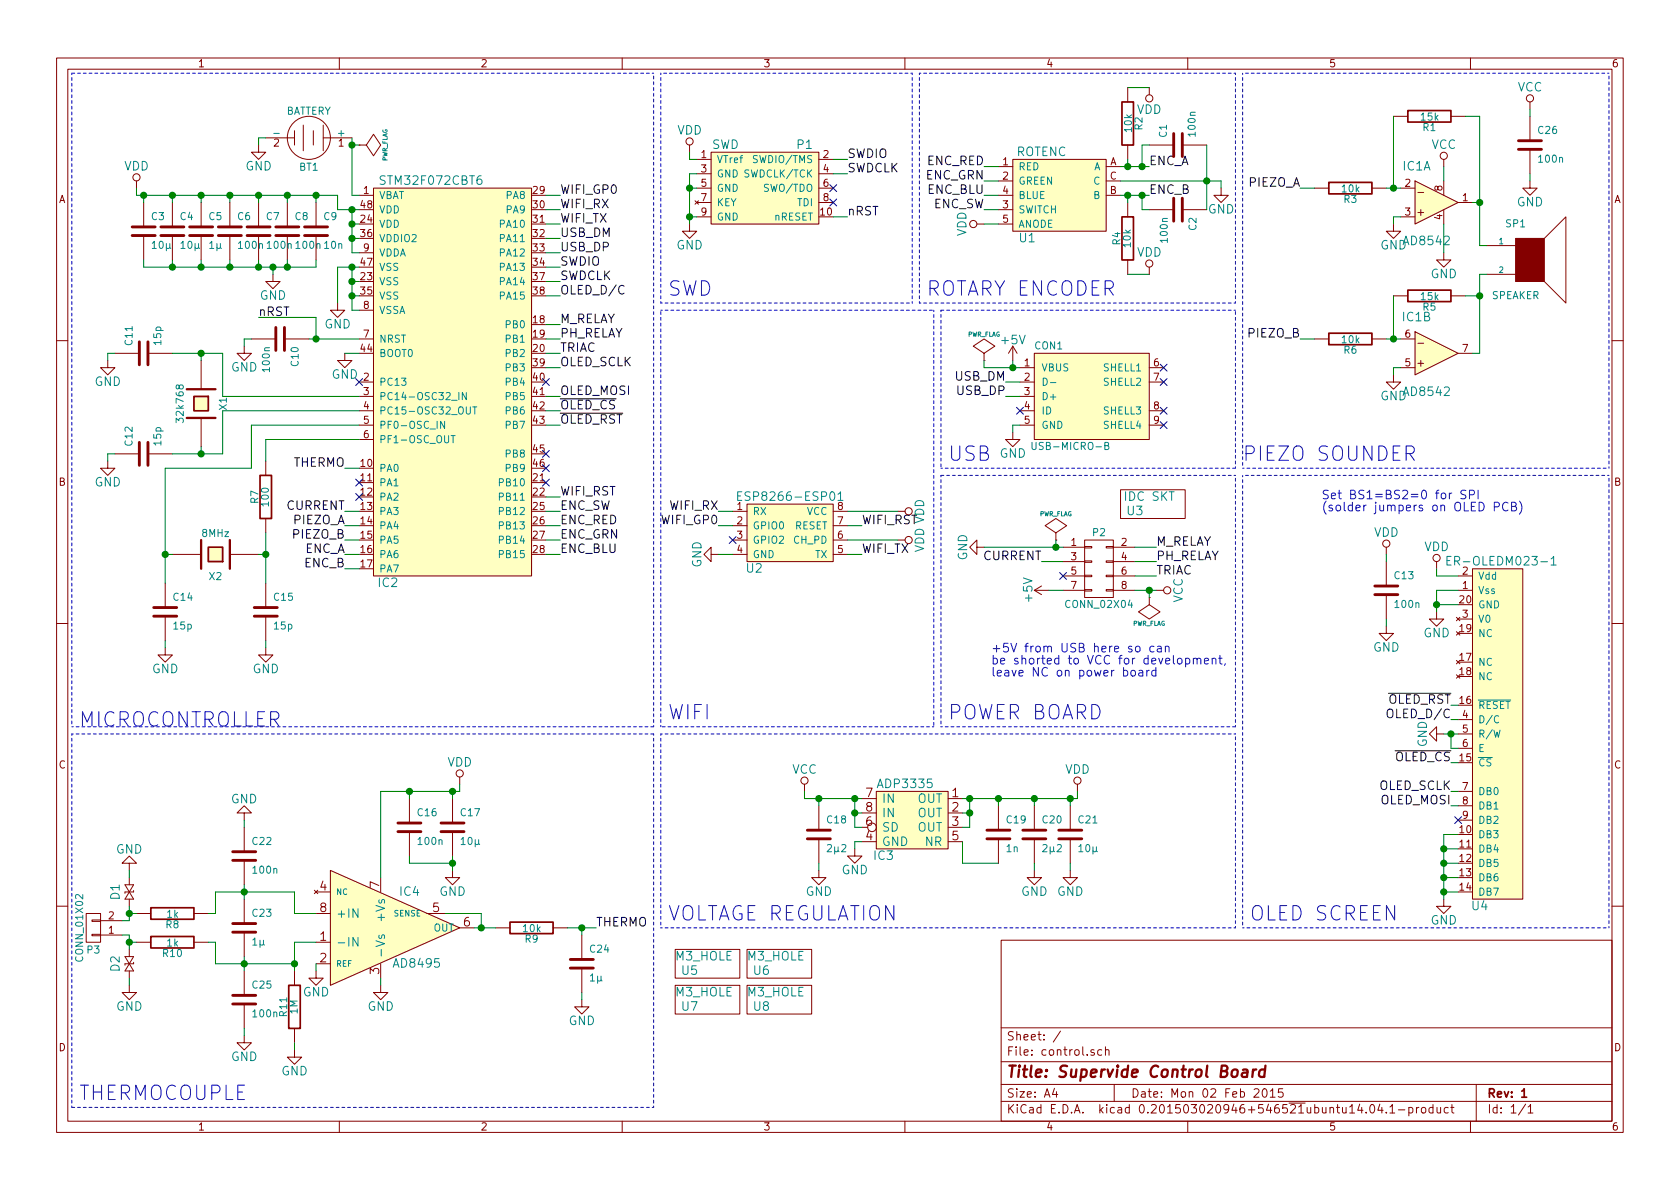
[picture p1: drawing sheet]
<svg xmlns="http://www.w3.org/2000/svg" width="297mm" height="210mm" viewBox="0 0 297 210" stroke-linecap="round" stroke-linejoin="round" font-family="sans-serif">
<g fill="none" stroke="#840000" stroke-width=".18">
<path d="M10 10.3h277v189.9h-277zM12 12.2h273v186.1h-273zM60 10.3v1.9M110 10.3v1.9M160 10.3v1.9M199.4 15.5v2.5M203.2 15.5v1.3M210 10.3v1.9M260 10.3v1.9M270.5 18v1.3M24.1 32v1.3M25.4 35.8v4.3"/>
<path d="M30.5 35.8v4.3M35.6 35.8v4.3M40.6 35.8v4.3M45.7 25.6v1.3h1.3l-1.3 1.3-1.3-1.3h1.3M45.7 35.8v4.3M47 24.4h5.1M50.8 35.8v4.3M52.1 23.1v2.5M53.6 22.1v4.6M55.4 23.1v2.5M55.9 35.8v4.3M57.1 24.4h5.1"/>
<path d="M57.1 22.1v4.6M63.5 25.6h.1M63.5 25.6h1.3l1.2-1.9 1.3 1.9-1.3 2-1.2-2M63.5 34.5h2.5M66 33.3h28v68.5h-28zM121.9 39.6v1.3h1.3l-1.3 1.3-1.3-1.3h1.3M121.9 25.6v1.3M122.9 35.5l.6 .6M123.2 28.2h2.5M123.2 30.7h2.5M123.2 33.3h2.5M123.2 35.8h2.5"/>
<path d="M123.2 38.3h2.5M123.5 35.5l-.6 .6M125.7 26.9h19.1v12.7h-19.1zM144.8 28.2h2.5M144.8 30.7h2.5M144.8 33.3h2.5M144.8 35.8h2.5M172.7 39.6h1.3M176.5 34.5h2.6M176.5 29.5h2.6M176.5 32h2.6M176.5 37.1h2.6"/>
<path d="M176.5 39.6h2.6M179.1 28.2h16.5v12.7h-16.5zM195.6 34.5h2.5M195.6 29.5h2.5M195.6 32h2.5M199.4 25.6v2.6M199.4 35.8v2.5M203.2 37.1h4.3M203.2 25.6h4.3M209 37.1h4.4M209 25.6h4.4M215.9 33.3v1.2h1.3l-1.3 1.3-1.3-1.3h1.3"/>
<path d="M232.4 33.3h2.5M242.6 33.3h2.5M246.4 39.6v1.3h1.2l-1.2 1.3-1.3-1.3h1.3M246.4 20.6h2.5M247.6 33.3h2.6M247.6 38.3h2.6M250.2 32l7.6 3.8-7.6 3.8zM250.7 37.6h1M250.7 34h1M251.2 37.1v1M255.3 28.2v1.3M255.3 32v2.5"/>
<path d="M255.3 37.1v2.5M256.5 20.6h2.6M257.8 35.8h2.5M270.5 32v1.3h1.3l-1.3 1.2-1.3-1.2h1.3M270.5 20.6v4.3M270.5 26.4v4.3M25.4 41.7v4.3M30.5 41.7v4.3M35.6 41.7v4.3M40.6 41.7v4.3M44.4 59.9h4.4M45.7 41.7v4.3"/>
<path d="M48.3 48.5v1.3h1.2l-1.2 1.2-1.3-1.2h1.3M50.3 59.9h4.3M50.8 41.7v4.3M55.9 41.7v4.3M59.7 53.6v1.3h1.3l-1.3 1.2-1.3-1.2h1.3M63.5 59.9h2.5M63.5 54.9h2.5M63.5 44.7h2.5M199.4 46v2.5M203.2 47.2v1.3M232.4 59.9h2.5M242.6 59.9h2.5"/>
<path d="M246.4 52.3h2.5M247.6 59.9h2.6M250.2 58.7l7.6 3.8-7.6 3.8zM255.3 44.7v1.3h1.2l-1.2 1.2-1.3-1.2h1.3M256.5 52.3h2.6M262.9 43.4h5.1M262.9 48.5h5.1M273 42.2l3.9-3.9v15.3l-3.9-3.8M10 60.2h2M19 63.7v1.3h1.3l-1.3 1.3-1.2-1.3h1.2M20.3 62.5h4.3M26.2 62.5h4.3"/>
<path d="M35.6 63.7v5.1M35.6 73.9v5.1M43.2 61.2v1.3h1.2l-1.2 1.2-1.3-1.2h1.3M61 62.5v1.2h1.2l-1.2 1.3-1.3-1.3h1.3M63.5 67.6h2.5M63.5 70.1h2.5M63.5 72.6h2.5M63.5 75.2h2.5M63.5 77.7h2.5M174 63.7h.1M174 62.5l1.9-1.3-1.9-1.3-1.9 1.3 1.9 1.3v1.2M179.1 76.4v1.3h1.2l-1.2 1.3-1.3-1.3h1.3"/>
<path d="M179.1 61.2l-.8 1.3M179.1 61.2v2.5M179.1 61.2l.7 1.3M180.3 67.6h2.6M180.3 70.1h2.6M180.3 72.6h2.6M180.3 75.2h2.6M180.3 65h2.6M182.9 62.5h20.3v15.2h-20.3zM203.2 67.6h2.5M203.2 72.6h2.5M203.2 75.2h2.5"/>
<path d="M203.2 65h2.5M246.4 66.3v1.3h1.2l-1.2 1.2-1.3-1.2h1.3M247.6 65h2.6M250.7 64.3h1M250.7 60.7h1M251.2 63.7v1.1M257.8 62.5h2.5M285 60.2h2M19 81.5v1.3h1.3l-1.3 1.3-1.2-1.3h1.2M20.3 80.3h4.3M26.2 80.3h4.3M30.5 98h5.1"/>
<path d="M40.6 98h5.1M47 81.5v2.6M47 91.7v2.5M125.7 98v-1.2l-1.2 1.2 1.2 1.3v-1.3h1.3M129.5 98h2.6M129.5 95.5h2.6M129.5 90.4h2.6M129.5 93h2.6M132.1 89.1h15.2v10.2h-15.2zM147.3 98h2.6M147.3 95.5h2.6M147.3 90.4h2.6"/>
<path d="M147.3 93h2.6M158.7 95.5h1.3M172.7 96.8v-1.3l-1.3 1.3 1.3 1.2v-1.2h1.3M186.7 95.5h.1M186.7 94.2l1.9-1.2-1.9-1.3-1.9 1.3 1.9 1.2v1.3M188 96.8h3.8M188 99.3h3.8M191.8 99.2h1.2v.2h-1.2zM191.8 96.6h1.2v.3h-1.2zM191.8 95.5h5v10.2h-5zM195.6 99.2h1.2v.2h-1.2zM195.6 96.6h1.2v.3h-1.2z"/>
<path d="M196.8 96.8h3.9M196.8 99.3h3.9M198.1 86.6h11.4v5.1h-11.4zM245.1 96.8v1.2M245.1 99.3v4.3M254 99.3v1.3M10 110.3h2M29.2 114.5v1.3h1.3l-1.3 1.3-1.3-1.3h1.3M29.2 103.1v4.3M29.2 109v4.3M47 114.5v1.3h1.3l-1.3 1.3-1.3-1.3h1.3M47 103.1v4.3"/>
<path d="M47 109v4.3M182.9 104.4h2.5M182.9 104.4l1.2 .8M184.1 103.6l-1.2 .8M188 101.8h3.8M188 104.4h3.8M191.8 104.3h1.2v.2h-1.2zM191.8 101.7h1.2v.3h-1.2zM195.6 104.3h1.2v.2h-1.2zM195.6 101.7h1.2v.3h-1.2zM196.8 101.8h3.9M196.8 104.4h3.9"/>
<path d="M203.2 105.7h.1M203.2 105.7v1.2l1.9 1.3-1.9 1.3-1.9-1.3 1.9-1.3M204.5 104.4h1.2M245.1 110.7v1.3h1.3l-1.3 1.3-1.3-1.3h1.3M245.1 105.2v4.3M254 108.2v1.3h1.3l-1.3 1.2-1.3-1.2h1.3M257.5 109.2l.6 .6M257.5 116.8l.6 .6M257.5 119.3l.6 .6M257.5 111.7l.6 .6M257.8 101.8h2.5M257.8 104.4h2.5"/>
<path d="M257.8 109.5h2.5M258.1 109.2l-.6 .6M258.1 116.8l-.6 .6M258.1 119.3l-.6 .6M258.1 111.7l-.6 .6M260.3 100.6h8.9v58.4h-8.9zM285 110.3h2M81.3 137.4v1.3M142.2 138.7v1.2M154.9 139.9h12.7v10.2h-12.7zM190.5 138.7v1.2M254 129.8v-1.3l-1.3 1.3 1.3 1.3v-1.3h1.3"/>
<path d="M257.8 127.2h2.5M257.8 129.8h2.5M257.8 132.3h2.5M257.8 139.9h2.5M22.1 156.5l1.5 2.5h-1.5l1.5-2.5zM22.9 152.6h1.2l-1.2-1.2-1.3 1.2h1.3v1.3M22.9 155.2v1.3M22.9 159v1.3M23.6 157.5v.2h-1.5v.3M43.2 143.8h1.2l-1.2-1.3-1.3 1.3h1.3v1.2M43.2 146.3v4.3M43.2 152.1v4.4"/>
<path d="M43.2 159v4.3M55.6 157.4l.6 .6M55.9 157.7h2.5M56.2 157.4l-.6 .6M58.4 153.9l22.9 10.2-22.9 10.1zM67.3 155.2v2.5M72.4 141.2v4.3M72.4 147.1v4.3M80 153.9v1.3h1.3l-1.3 1.3-1.3-1.3h1.3M80 141.2v4.3M80 147.1v4.3M144.8 153.9v1.3h1.2l-1.2 1.3-1.3-1.3h1.3"/>
<path d="M144.8 142.5v4.3M144.8 148.3v4.3M151.1 150.1v1.3h1.3l-1.3 1.2-1.2-1.2h1.2M152.4 141.2h2.5M152.4 143.8h2.5M152.4 146.3h1M152.4 148.8h2.5M167.6 141.2h2.6M167.6 143.8h2.6M167.6 146.3h2.6M167.6 148.8h2.6M176.5 142.5v4.3"/>
<path d="M176.5 148.3v4.3M182.9 153.9v1.3h1.2l-1.2 1.3-1.3-1.3h1.3M182.9 142.5v4.3M182.9 148.3v4.3M189.2 153.9v1.3h1.3l-1.3 1.3-1.2-1.3h1.2M189.2 142.5v4.3M189.2 148.3v4.3M255.3 159v1.3h1.2l-1.2 1.2-1.3-1.2h1.3M257.8 142.5h2.5M257.8 145h2.5M10 160.2h2M15.2 161.5h2.6v5.1h-2.6z"/>
<path d="M16.3 162.7h1.5v.2h-1.5zM16.3 165.2h1.5v.3h-1.5zM17.8 165.3h3.8M17.8 162.8h3.8M22.1 169.2l1.5 2.5h-1.5l1.5-2.5zM22.9 174.2v1.3h1.2l-1.2 1.3-1.3-1.3h1.3M22.9 167.9v1.3M22.9 171.7v1.3M23.6 170.2v.2h-1.5v.3M24.1 166.6h2.6M24.1 161.5h2.6M34.3 166.6h2.5"/>
<path d="M34.3 161.5h2.5M43.2 164.8v4.4M43.2 171.7v4.3M43.2 177.5v4.4M52.1 171.7v2.5M55.9 171.7v1.3h1.2l-1.2 1.2-1.3-1.2h1.3M55.9 166.6h2.5M55.9 170.4h2.5M55.9 161.5h2.5M67.3 174.2v1.3h1.3l-1.3 1.3-1.3-1.3h1.3M67.3 170.4v2.6M75.4 161.5h3.3"/>
<path d="M81.3 164.1h2.5M87.6 164.1h2.6M97.8 164.1h2.5M102.9 176.8v1.2h1.2l-1.2 1.3-1.3-1.3h1.3M102.9 165.3v4.4M102.9 171.2v4.3M119.4 167.9h11.4v5.1h-11.4zM119.4 174.2h11.4v5.1h-11.4zM132.1 167.9h11.4v5.1h-11.4zM132.1 174.2h11.4v5.1h-11.4zM177 166.3h108v32h-108zM285 160.2h2"/>
<path d="M43.2 183.1v1.3h1.2l-1.2 1.3-1.3-1.3h1.3M52.1 185.7v1.2h1.2l-1.2 1.3-1.3-1.3h1.3M52.1 181.9v2.5M60 198.3v1.9M110 198.3v1.9M160 198.3v1.9M177 194.8h108M177 191.8h108M177 187.8h108M177 181.8h108M186.4 192.5l-.3 1h.9M186.8 193v1"/>
<path d="M187.5 182.3l-1.3 2M193.4 185.7a.37 .37 0 0 0-.5 .1v.2l.5 .2 .1 .1-.2 .3-.4-.1M194.8 185.7l-.4-.1-.3 .3 .1 .6 .2 .1 .4-.1M195.5 185.7l.2-.1 .3 .1 .1 .9M195.5 185.1v1.5M197 191.8v3M210 198.3v1.9M221.7 192.7l.3-.2h.3l.3 .5-.9 1h.9M223.3 192.7l.2-.2a.81 .81 0 0 1 .6 .6 .81 .81 0 0 1-.3 .8l-.1 .1a.79 .79 0 0 1-.4-1.3zM224.6 193l.4-.5v1.5M224.6 194h.9M226.8 192.5h-.7l-.1 .7 .2-.1 .5 .1 .2 .2-.1 .5-.2 .1-.6-.1"/>
<path d="M242.3 195.5l.2-.2a.81 .81 0 0 1 .6 .6 .81 .81 0 0 1-.3 .8l-.1 .1a.79 .79 0 0 1-.4-1.3zM244 195.2l-.4 1.1h1M244.3 195.8v1M245.1 196.7v.1M245.7 195.8l.5-.5v1.5M245.7 196.8h.9M247.2 196.3h1.2M249.1 195.9l.4-.1 .3 .3-.1 .6h-.6M249.1 195.8v1.5M250.4 195.8v1M250.9 195.8l-.5 .3M251.4 196l.2-.2 .4 .2 .1 .5-.1 .2-.4 .1-.2-.1z"/>
<path d="M253.4 195.9l-.5-.1-.2 .3v.6l.2 .1 .5-.1M253.4 195.3v1.5M254.1 195.8l.1 .9 .3 .1 .2-.1M254.7 195.8v1M256.1 195.9l-.5-.1-.3 .3 .1 .6 .2 .1 .5-.1M256.5 195.8h.6M256.7 195.3v1.3l.4 .2M260 198.3v1.9M261 191.8v6.5M269.7 195.2l-1.2 2M270.2 195.8l.4-.5v1.5M270.2 196.8h.8"/>
<circle cx="203.2" cy="17.4" r=".63"/>
<circle cx="270.5" cy="17.4" r=".63"/>
<circle cx="24.1" cy="31.4" r=".63"/>
<circle cx="54.6" cy="24.4" r="3.8"/>
<circle cx="121.9" cy="25" r=".63"/>
<circle cx="172.1" cy="39.6" r=".63"/>
<circle cx="255.3" cy="27.6" r=".63"/>
<circle cx="203.2" cy="46.6" r=".63"/>
<circle cx="160.7" cy="90.4" r=".63"/>
<circle cx="160.7" cy="95.5" r=".63"/>
<circle cx="245.1" cy="96.1" r=".63"/>
<circle cx="254" cy="98.7" r=".63"/>
<circle cx="206.4" cy="104.4" r=".63"/>
<circle cx="81.3" cy="136.8" r=".63"/>
<circle cx="142.2" cy="138" r=".63"/>
<circle cx="190.5" cy="138" r=".63"/>
<circle cx="154.2" cy="146.3" r=".76"/>
</g>
<g fill="none" stroke="#840000" stroke-width=".3">
<path d="M198.4 18h2v7.6h-2zM248.9 19.6h7.6v2h-7.6zM198.4 38.3h2v7.7h-2zM234.9 32.3h7.7v2h-7.7zM234.9 58.9h7.7v2.1h-7.7zM248.9 51.3h7.6v2h-7.6zM34.3 70.1h2.5v2.5h-2.5zM36.8 96.8h2.6v2.5h-2.6zM46 84.1h2v7.6h-2zM26.7 160.5h7.6v2.1h-7.6zM26.7 165.6h7.6v2h-7.6zM51.1 174.2h2v7.7h-2z"/>
<path d="M90.2 163.1h7.6v2h-7.6zM269.1 194h.8"/>
</g>
<path d="M33 68.8h5.1M33 73.9h5.1M35.6 95.5v5.1M40.6 95.5v5.1M219.8 189.2h.7v1.2M220.6 189.6l-.7 .1a.4 .4 0 0 0-.4 .3 .4 .4 0 0 0 .3 .4l.7-.1M221.6 189.1l-.2 1.3M222.1 189.1a.54 .54 0 0 0-.6 .4M223.7 189.2a.7 .7 0 0 0-1 .3v.8l.2 .1 .6-.1M223.7 188.4l-.2 2" fill="none" stroke="#840000" stroke-width=".41"/>
<g fill="#ffffc2" stroke="#ffffc2" stroke-width=".25">
<path d="M66 33.3h28v68.5h-28z"/>
<path d="M182.9 62.5h20.3v15.2h-20.3z"/>
<path d="M125.7 26.9h19.1v12.7h-19.1z"/>
<path d="M58.4 153.9l22.9 10.2-22.9 10.1z"/>
<path d="M179.1 28.2h16.5v12.7h-16.5z"/>
<path d="M36.8 96.8h2.6v2.5h-2.6z"/>
<path d="M154.9 139.9h12.7v10.2h-12.7z"/>
<path d="M34.3 70.1h2.5v2.5h-2.5z"/>
<path d="M260.3 100.6h8.9v58.4h-8.9z"/>
<path d="M250.2 32l7.6 3.8-7.6 3.8z"/>
<path d="M250.2 58.7l7.6 3.8-7.6 3.8z"/>
<path d="M132.1 89.1h15.2v10.2h-15.2z"/>
</g>
<g fill="none" stroke="#008484" stroke-width=".18">
<path d="M78.6 74.5v1.3l-.7-1.3v1.3M79.8 77h.7M80.1 77v1.3M81.1 69.4v1.3M82.4 69.4v1.3l-.7-1.3v1.3M83.6 72h.7M83.9 72v1.2M182.5 78.2v1l.2 .3h.3l.2-.3v-1M184.5 66.9a.64 .64 0 0 1 .7 .6 .64 .64 0 0 1-.7 .6zM185.7 67.7h1M195.4 78.8l.6-.1v-.4l-.6-.1v1.3h.4l.2-.1 .1-.3-.3-.3M130.4 87.7h.5"/>
<path d="M131.2 87h-.8v1.5h.8M148.2 87.4l.4-.4v1.5M255.8 99.1h.5M256.6 98.4h-.8v1.5h.8M274.2 98.8l.5-.4v1.5M274.2 99.9h.9M261.4 123.8h5.7M265 126.7a.5 .5 0 0 0-.6 0 .5 .5 0 0 0-.2 .6l.1 .3a.41 .41 0 0 0 .7 .1M63.3 165.8v1.5l-.9-1.5v1.5M67.1 165.4l-.1 .3 .2 .3 .2-.1 .2-.5h.3v.6"/>
</g>
<path d="M268 42.2h5v7.6h-5z" fill="#840000" stroke="#840000" stroke-width=".18"/>
<g fill="none" stroke="#840000" stroke-width=".51">
<path d="M207.5 23.6v4.1M207.5 35v4.1M209 23.6v4.1M209 35v4.1M268.5 26.4h4M268.5 24.9h4M23.4 41.7h4M23.4 40.1h4M28.4 41.7h4.1M28.4 40.1h4.1M33.5 41.7h4.1M33.5 40.1h4.1"/>
<path d="M38.6 41.7h4.1M38.6 40.1h4.1M43.7 41.7h4.1M43.7 40.1h4.1M48.8 41.7h4M48.8 40.1h4M48.8 57.9v4.1M50.3 57.9v4.1M53.8 41.7h4.1M53.8 40.1h4.1M24.6 60.4v4.1M24.6 78.2v4.1"/>
<path d="M26.2 60.4v4.1M26.2 78.2v4.1M27.2 109h4M27.2 107.4h4M45 109h4M45 107.4h4M243.1 105.2h4M243.1 103.6h4M41.1 152.1h4.1M41.1 150.6h4.1M70.4 147.1h4M70.4 145.5h4"/>
<path d="M78 147.1h4M78 145.5h4M142.7 148.3h4.1M142.7 146.8h4.1M174.5 148.3h4.1M174.5 146.8h4.1M180.8 148.3h4.1M180.8 146.8h4.1M187.2 148.3h4.1M187.2 146.8h4.1M41.1 164.8h4.1M41.1 163.3h4.1"/>
<path d="M41.1 177.5h4.1M41.1 176h4.1M100.8 171.2h4.1M100.8 169.7h4.1"/>
</g>
<g fill="none" stroke="#000084" stroke-width=".18">
<path d="M146.7 32.7l1.2 1.2M146.7 35.2l1.2 1.2M147.9 32.7l-1.2 1.2M147.9 35.2l-1.2 1.2M62.9 66.9l1.2 1.3M64.1 66.9l-1.2 1.3M95.9 66.9l1.2 1.3M95.9 79.6l1.2 1.3M97.1 66.9l-1.2 1.3M97.1 79.6l-1.2 1.3M179.7 72l1.2 1.2M180.9 72l-1.2 1.2"/>
<path d="M205.1 64.4l1.2 1.2M205.1 66.9l1.2 1.3M205.1 72l1.2 1.2M205.1 74.6l1.2 1.2M206.3 64.4l-1.2 1.2M206.3 66.9l-1.2 1.3M206.3 72l-1.2 1.2M206.3 74.6l-1.2 1.2M62.9 84.7l1.2 1.2M62.9 87.3l1.2 1.2M64.1 84.7l-1.2 1.2M64.1 87.3l-1.2 1.2"/>
<path d="M95.9 82.2l1.2 1.2M95.9 84.7l1.2 1.2M97.1 82.2l-1.2 1.2M97.1 84.7l-1.2 1.2M128.9 94.9l1.2 1.2M130.1 94.9l-1.2 1.2M187.4 101.2l1.2 1.3M188.6 101.2l-1.2 1.3M257.2 144.4l1.2 1.2M258.4 144.4l-1.2 1.2"/>
</g>
<path d="M110.3 50.6a.62 .62 0 0 0-.7 0 .62 .62 0 0 0-.2 .7 .58 .58 0 0 0 .3 .6 .58 .58 0 0 0 .6-.1M99.1 70.5h9.8M99.1 73.1h11M245.5 122.6h11M246.7 132.8h9.8" fill="none" stroke="#000" stroke-width=".18"/>
<g fill="none" stroke="#0000c2" stroke-width=".18">
<path d="M259.2 86.8a.62 .62 0 0 0-.8 0v.5l.7 .3v.5a.62 .62 0 0 1-.8 0M259.8 87.5l.8-.1 .1-.2-.1-.4-.2-.1h-.6v1.5M261.3 86.7v1.5M264.2 89.6h.7l.2-.3-.1-.3-.2-.2h-.6v1.5M266.6 89a.62 .62 0 0 0-.7 0 .62 .62 0 0 0-.2 .7 .58 .58 0 0 0 .3 .6 .58 .58 0 0 0 .6-.1M267.3 89.6l.6-.1 .2-.3-.1-.2-.2-.2h-.5v1.5h.5l.3-.1v-.4l-.3-.2M268.7 88.6a1.75 1.75 0 0 1 0 2.3M200 118.7l.3-.2 .4 .2 .1 .6-.2 .2-.3 .1-.3-.2zM200.8 114.4l.3-.1 .4 .1 .1 .6-.2 .2-.3 .1-.3-.2zM201.4 118.6h.6l.1 1M202.1 118.9l-.6 .1a.3 .3 0 0 0-.2 .3 .3 .3 0 0 0 .2 .3l.6-.1M202.8 118.5v1.1"/>
<path d="M203.2 118.5l-.3 .1-.1 .2M204 114.3a.48 .48 0 0 0-.6 .1v.7a.48 .48 0 0 0 .6 .1M204.4 118.6a.48 .48 0 0 0-.7 .1v.7a.48 .48 0 0 0 .7 .1M204.4 118v1.6M204.7 114.3h.6v1M205.3 114.6l-.5 .1a.3 .3 0 0 0-.2 .3 .3 .3 0 0 0 .2 .3l.5-.1M206 114.4l.1-.1a.36 .36 0 0 1 .6 .2v.8M206 114.3v1M209.6 116.5a.48 .48 0 0 1 .7 .1v.7a.48 .48 0 0 1-.7 0M211 116.6l.1-.1a.36 .36 0 0 1 .6 .1v.8M211 116.4v1M211.7 116.6a.35 .35 0 0 1 .3-.2 .35 .35 0 0 1 .3 .2v.8"/>
<path d="M213 116.9l.7-.1-.1-.3-.4-.1-.2 .2v.7h.6M214.3 116.6l.1-.1a.36 .36 0 0 1 .6 .1v.8M214.3 116.4v1M215.5 116.4h.6M215.7 115.9v1.3l.4 .2M216.6 117.3l-.1 .3"/>
</g>
<g fill="none" stroke="#008400" stroke-width=".18">
<path d="M199.4 15.5h3.8M270.5 19.3v1.3M24.1 33.3v1.2h35.6v2.6h3.8M25.4 34.5v1.3M30.5 34.5v1.3M35.6 34.5v1.3M40.6 34.5v1.3M45.7 34.5v1.3M47 24.4h-1.3v1.2M50.8 34.5v1.3M55.9 34.5v1.3M62.2 24.4v10.1h1.3"/>
<path d="M62.2 37.1v7.6h1.3M62.2 25.6h1.3M62.2 39.6h1.3M96.5 34.5h2.6M96.5 37.1h2.6M96.5 39.6h2.6M121.9 33.3h1.3M121.9 38.3h1.3M121.9 26.9v1.3h1.3M123.2 30.7h-1.3v8.9M147.3 38.3h2.6M147.3 28.2h2.6"/>
<path d="M147.3 30.7h2.6M174 34.5h2.5M174 37.1h2.5M174 32h2.5M174 29.5h2.5M174 39.6h2.5M198.1 34.5h5.1M198.1 32h17.8v1.3M198.1 29.5h5.1M199.4 28.2v1.3M199.4 34.5v1.3M201.9 34.5v2.6h1.3"/>
<path d="M203.2 25.6h-1.3v3.9M213.4 25.6v11.5M229.9 33.3h2.5M245.1 33.3h2.5M246.4 20.6v12.7M247.6 38.3h-1.2v1.3M255.3 29.5v2.5M255.3 39.6v5.1M259.1 20.6h2.5v22.8h1.3M260.3 35.8h1.3M270.5 30.7v1.3M25.4 46v1.2h30.5v-1.2"/>
<path d="M30.5 46v1.2M35.6 46v1.2M40.6 46v1.2M44.4 59.9h-1.2v1.3M45.7 46v1.2M45.7 56.1h10.2v3.8M48.3 47.2v1.3M50.8 46v1.2M54.6 59.9h8.9M62.2 52.3h1.3M62.2 47.2v7.7h1.3M62.2 42.2h1.3"/>
<path d="M62.2 49.8h1.3M63.5 47.2h-3.8v6.4M96.5 59.9h2.6M96.5 52.3h2.6M96.5 44.7h2.6M96.5 57.4h2.6M96.5 42.2h2.6M96.5 47.2h2.6M96.5 49.8h2.6M199.4 48.5h3.8M229.9 59.9h2.5M245.1 59.9h2.5"/>
<path d="M246.4 52.3v7.6M259.1 52.3h2.5M262.9 48.5h-1.3v14h-1.3M20.3 62.5h-1.3v1.2M30.5 62.5h8.9v7.6h24.1M35.6 62.5v1.2M35.6 79v1.3M61 62.5h2.5M63.5 75.2h-19.1v7.6h-15.2v20.3M63.5 77.7h-16.5v3.8M63.5 72.6h-24.1v7.7h-8.9M96.5 62.5h2.6"/>
<path d="M96.5 65h2.6M96.5 75.2h2.6M96.5 72.6h2.6M96.5 70.1h2.6M174 63.7v1.3h6.3M177.8 70.1h2.5M177.8 67.6h2.5M179.1 63.7v1.3M180.3 75.2h-1.2v1.2M247.6 65h-1.2v1.3M20.3 80.3h-1.3v1.2M29.2 98h1.3"/>
<path d="M45.7 98h1.3M47 94.2v8.9M61 93h2.5M61 90.4h2.5M61 95.5h2.5M61 82.8h2.5M61 98h2.5M96.5 87.9h2.6M96.5 93h2.6M96.5 90.4h2.6M96.5 95.5h2.6M96.5 98h2.6"/>
<path d="M127 93h2.5M127 90.4h2.5M127 98h2.5M149.9 93h2.5M149.9 90.4h8.8M149.9 95.5h8.8M149.9 98h2.5M174 96.8h14M184.1 99.3h3.9M186.7 95.5v1.3M200.7 99.3h3.8M200.7 96.8h3.8"/>
<path d="M245.1 98v1.3M29.2 113.3v1.2M47 113.3v1.2M61 100.6h2.5M185.4 104.4h2.6M200.7 104.4h3.8M200.7 101.8h3.8M203.2 104.4v1.3M245.1 109.5v1.2M254 100.6v1.2h3.8M254 106.9h3.8M257.8 104.4h-3.8v3.8"/>
<path d="M72.4 139.9v1.3M80 139.9v1.3M81.3 138.7v1.2h-14v15.3M142.2 139.9v1.3h10.2M190.5 139.9v1.3h-20.3M255.3 129.8h2.5M256.5 129.8v2.5h1.3M256.5 134.9h1.3M256.5 127.2h1.3M256.5 124.7h1.3M256.5 139.9h1.3M22.9 153.9v1.3"/>
<path d="M43.2 145v1.3M43.2 156.5v2.5M72.4 151.4v1.2h7.6M80 151.4v2.5M144.8 141.2v1.3M144.8 152.6v1.3M151.1 143.8h1.3M151.1 141.2v5.1h1.3M152.4 148.8h-1.3v1.3M170.2 148.8v3.8h6.3M170.2 143.8h1.2M171.4 141.2v5.1h-1.2"/>
<path d="M176.5 141.2v1.3M182.9 141.2v1.3M182.9 152.6v1.3M189.2 141.2v1.3M189.2 152.6v1.3M255.3 157.7h2.5M255.3 155.2h2.5M255.3 152.6h2.5M255.3 150.1h2.5M256.5 142.5h1.3M257.8 147.6h-2.5v11.4M21.6 165.3h1.3v2.6"/>
<path d="M22.9 161.5h1.2M22.9 166.6h1.2M22.9 160.3v2.5h-1.3M22.9 173v1.2M36.8 161.5h1.3v-3.8h14v3.8h3.8M36.8 166.6h1.3v3.8h14M43.2 169.2v2.5M55.9 170.4v1.3M55.9 166.6h-3.8v5.1M67.3 173v1.2M78.7 161.5h6.4v2.6M83.8 164.1h3.8"/>
<path d="M100.3 164.1h5.1M102.9 164.1v1.2M102.9 175.5v1.3M43.2 181.9v1.2M52.1 184.4v1.3"/>
</g>
<g fill="none" stroke="#0000c2" stroke-width=".18" stroke-dasharray=".5" stroke-dashoffset=".3">
<path d="M12.7 12.9v115.6M115.6 12.9h-102.9M116.8 12.9v40.7M161.3 12.9h-44.5M162.6 12.9h55.8M218.4 12.9v40.7M219.7 12.9v69.9M284.5 12.9h-64.8M116.8 54.9h48.3M116.8 53.6h44.5M161.3 53.6v-40.7M162.6 53.6v-40.7"/>
<path d="M165.1 54.9v73.6M166.4 54.9v27.9M218.4 54.9h-52M218.4 53.6h-55.8M166.4 84.1v44.4M166.4 82.8h52M218.4 84.1h-52M218.4 82.8v-27.9M219.7 84.1v80M219.7 82.8h64.8M284.5 84.1h-64.8M284.5 82.8v-69.9"/>
<path d="M12.7 128.5h102.9M12.7 129.8h102.9M115.6 128.5v-115.6M115.6 129.8v66M116.8 128.5v-73.6M116.8 129.8v34.3M165.1 128.5h-48.3M166.4 128.5h52M218.4 129.8h-101.6M218.4 128.5v-44.4M116.8 164.1h101.6M218.4 164.1v-34.3"/>
<path d="M219.7 164.1h64.8M284.5 164.1v-80M12.7 195.8v-66M115.6 195.8h-102.9"/>
</g>
<g fill="#008400" stroke="#008400" stroke-width=".25">
<circle cx="203.2" cy="104.4" r=".51"/>
<circle cx="246.4" cy="59.9" r=".51"/>
<circle cx="261.6" cy="52.3" r=".51"/>
<circle cx="261.6" cy="35.8" r=".51"/>
<circle cx="246.4" cy="33.3" r=".51"/>
<circle cx="30.5" cy="47.2" r=".51"/>
<circle cx="25.4" cy="34.5" r=".51"/>
<circle cx="62.2" cy="42.2" r=".51"/>
<circle cx="256.5" cy="129.8" r=".51"/>
<circle cx="255.3" cy="150.1" r=".51"/>
<circle cx="255.3" cy="152.6" r=".51"/>
<circle cx="255.3" cy="155.2" r=".51"/>
<circle cx="255.3" cy="157.7" r=".51"/>
<circle cx="62.2" cy="25.6" r=".51"/>
<circle cx="85.1" cy="164.1" r=".51"/>
<circle cx="179.1" cy="65" r=".51"/>
<circle cx="186.7" cy="96.8" r=".51"/>
<circle cx="29.2" cy="98" r=".51"/>
<circle cx="47" cy="98" r=".51"/>
<circle cx="35.6" cy="80.3" r=".51"/>
<circle cx="35.6" cy="62.5" r=".51"/>
<circle cx="213.4" cy="32" r=".51"/>
<circle cx="201.9" cy="34.5" r=".51"/>
<circle cx="201.9" cy="29.5" r=".51"/>
<circle cx="199.4" cy="34.5" r=".51"/>
<circle cx="199.4" cy="29.5" r=".51"/>
<circle cx="189.2" cy="141.2" r=".51"/>
<circle cx="182.9" cy="141.2" r=".51"/>
<circle cx="176.5" cy="141.2" r=".51"/>
<circle cx="171.5" cy="143.8" r=".51"/>
<circle cx="171.5" cy="141.2" r=".51"/>
<circle cx="151.1" cy="143.8" r=".51"/>
<circle cx="151.1" cy="141.2" r=".51"/>
<circle cx="144.8" cy="141.2" r=".51"/>
<circle cx="30.5" cy="34.5" r=".51"/>
<circle cx="35.6" cy="47.2" r=".51"/>
<circle cx="35.6" cy="34.5" r=".51"/>
<circle cx="40.6" cy="47.2" r=".51"/>
<circle cx="102.9" cy="164.1" r=".51"/>
<circle cx="121.9" cy="33.3" r=".51"/>
<circle cx="121.9" cy="38.3" r=".51"/>
<circle cx="80" cy="139.9" r=".51"/>
<circle cx="40.6" cy="34.5" r=".51"/>
<circle cx="55.9" cy="59.9" r=".51"/>
<circle cx="62.2" cy="52.3" r=".51"/>
<circle cx="62.2" cy="49.8" r=".51"/>
<circle cx="62.2" cy="47.2" r=".51"/>
<circle cx="50.8" cy="47.2" r=".51"/>
<circle cx="48.3" cy="47.2" r=".51"/>
<circle cx="45.7" cy="47.2" r=".51"/>
<circle cx="62.2" cy="39.6" r=".51"/>
<circle cx="62.2" cy="37.1" r=".51"/>
<circle cx="55.9" cy="34.5" r=".51"/>
<circle cx="50.8" cy="34.5" r=".51"/>
<circle cx="45.7" cy="34.5" r=".51"/>
<circle cx="72.4" cy="139.9" r=".51"/>
<circle cx="80" cy="152.6" r=".51"/>
<circle cx="52.1" cy="170.4" r=".51"/>
<circle cx="43.2" cy="170.4" r=".51"/>
<circle cx="43.2" cy="157.7" r=".51"/>
<circle cx="22.9" cy="166.6" r=".51"/>
<circle cx="22.9" cy="161.5" r=".51"/>
<circle cx="254" cy="106.9" r=".51"/>
</g>
<g font-size="3.5" fill="#0000c2">
<text x="118.1" y="52.3">SWD</text>
<text x="163.8" y="52.3">ROTARY ENCODER</text>
<text x="167.6" y="81.5">USB</text>
<text x="219.7" y="81.5">PIEZO SOUNDER</text>
<text x="14" y="128.5">MICROCONTROLLER</text>
<text x="118.1" y="127.2">WIFI</text>
<text x="167.6" y="127.2">POWER BOARD</text>
<text x="118.1" y="162.8">VOLTAGE REGULATION</text>
<text x="221" y="162.8">OLED SCREEN</text>
<text x="14" y="194.6">THERMOCOUPLE</text>
</g>
<text font-size="2.8" fill="#840000" x="178" y="190.5">Title: Supervide Control Board</text>
<g font-size="2.1" fill="#008484">
<text x="268.3" y="16.2">VCC</text>
<text x="119.7" y="23.8">VDD</text>
<text x="200.9" y="20.1">VDD</text>
<text x="125.8" y="26.3">SWD</text>
<text x="140.9" y="26.3">P1</text>
<text x="179.7" y="27.6">ROTENC</text>
<text x="253" y="26.3">VCC</text>
<text x="21.9" y="30.1">VDD</text>
<text x="43.4" y="30.1">GND</text>
<text x="67.6" y="32.7">STM32F072CBT6</text>
<text x="248" y="30.1">IC1A</text>
<text x="213.5" y="37.8">GND</text>
<text x="268.1" y="36.5">GND</text>
<text x="119.6" y="44.1">GND</text>
<text x="180.3" y="42.8">U1</text>
<text x="201" y="45.4">VDD</text>
<text x="244" y="44.1">GND</text>
<text x="248.3" y="43.4">AD8542</text>
<text x="45.9" y="53">GND</text>
<text x="252.9" y="49.2">GND</text>
<text x="57.3" y="58.1">GND</text>
<text x="248" y="56.8">IC1B</text>
<text x="40.8" y="65.7">GND</text>
<text x="177.2" y="60.9">+5V</text>
<text x="16.7" y="68.2">GND</text>
<text x="58.6" y="67">GND</text>
<text x="244" y="70.8">GND</text>
<text x="248.3" y="70">AD8542</text>
<text x="176.7" y="80.9">GND</text>
<text x="16.7" y="86">GND</text>
<text x="131.6" y="88.6">ESP8266-ESP01</text>
<text x="199" y="88.6">IDC SKT</text>
<text x="199.3" y="91.1">U3</text>
<text x="242.9" y="94.9">VDD</text>
<text x="124" y="100.4" transform="rotate(-90 124 100.4)">GND</text>
<text x="132" y="101.3">U2</text>
<text x="163.4" y="97.7" transform="rotate(-90 163.4 97.7)">VDD VDD</text>
<text x="171" y="99.1" transform="rotate(-90 171 99.1)">GND</text>
<text x="251.8" y="97.5">VDD</text>
<text x="257.1" y="100">ER-OLEDM023-1</text>
<text x="66.9" y="103.8">IC2</text>
<text x="182.5" y="106.3" transform="rotate(-90 182.5 106.3)">+5V</text>
<text x="209.1" y="106.6" transform="rotate(-90 209.1 106.6)">VCC</text>
<text x="251.6" y="112.7">GND</text>
<text x="26.8" y="119">GND</text>
<text x="44.6" y="119">GND</text>
<text x="242.7" y="115.2">GND</text>
<text x="79" y="135.6">VDD</text>
<text x="140" y="136.8">VCC</text>
<text x="188.3" y="136.8">VDD</text>
<text x="252.3" y="132.2" transform="rotate(-90 252.3 132.2)">GND</text>
<text x="40.8" y="142.1">GND</text>
<text x="155.4" y="139.4">ADP3335</text>
<text x="156" y="142">IN</text>
<text x="162.2" y="142">OUT</text>
<text x="156" y="149.6">GND</text>
<text x="156" y="147.1">SD</text>
<text x="156" y="144.5">IN</text>
<text x="162.2" y="144.5">OUT</text>
<text x="162.2" y="147.1">OUT</text>
<text x="163.6" y="149.6">NR</text>
<text x="20.5" y="150.9">GND</text>
<text x="148.8" y="154.6">GND</text>
<text x="154.6" y="152.1">IC3</text>
<text x="21.2" y="159.1" transform="rotate(-90 21.2 159.1)">D1</text>
<text x="70.7" y="158.4">IC4</text>
<text x="77.6" y="158.4">GND</text>
<text x="142.4" y="158.4">GND</text>
<text x="180.5" y="158.4">GND</text>
<text x="186.9" y="158.4">GND</text>
<text x="260.3" y="161">U4</text>
<text x="59.4" y="167.4">-IN</text>
<text x="59.4" y="162.3">+IN</text>
<text x="68.1" y="162.6" transform="rotate(-90 68.1 162.6)">+Vs</text>
<text x="252.9" y="163.5">GND</text>
<text x="21.2" y="171.8" transform="rotate(-90 21.2 171.8)">D2</text>
<text x="68.1" y="169.4" transform="rotate(-90 68.1 169.4)">-Vs</text>
<text x="69.8" y="171.1">AD8495</text>
<text x="119.5" y="169.8">M3_HOLE</text>
<text x="120.6" y="172.4">U5</text>
<text x="132.2" y="169.8">M3_HOLE</text>
<text x="133.3" y="172.4">U6</text>
<text x="20.5" y="178.7">GND</text>
<text x="53.5" y="176.2">GND</text>
<text x="64.9" y="178.7">GND</text>
<text x="119.5" y="176.2">M3_HOLE</text>
<text x="120.6" y="178.7">U7</text>
<text x="132.2" y="176.2">M3_HOLE</text>
<text x="133.3" y="178.7">U8</text>
<text x="100.5" y="181.3">GND</text>
<text x="40.8" y="187.6">GND</text>
<text x="49.7" y="190.2">GND</text>
</g>
<g font-size="2.1">
<text x="149.9" y="27.9">SWDIO</text>
<text x="163.9" y="29.2">ENC_RED</text>
<text x="203.2" y="29.2">ENC_A</text>
<text x="99.1" y="34.3">WIFI_GP0</text>
<text x="149.9" y="30.5">SWDCLK</text>
<text x="163.6" y="31.7">ENC_GRN</text>
<text x="164" y="34.3">ENC_BLU</text>
<text x="203.2" y="34.3">ENC_B</text>
<text x="220.8" y="33">PIEZO_A</text>
<text x="99.1" y="36.8">WIFI_RX</text>
<text x="99.1" y="39.4">WIFI_TX</text>
<text x="99.1" y="41.9">USB_DM</text>
<text x="149.9" y="38.1">nRST</text>
<text x="164.9" y="36.8">ENC_SW</text>
<text x="170.9" y="41.8" transform="rotate(-90 170.9 41.8)">VDD</text>
<text x="99.1" y="47">SWDIO</text>
<text x="99.1" y="44.4">USB_DP</text>
<text x="99.1" y="49.5">SWDCLK</text>
<text x="99.1" y="52.1">OLED_D/C</text>
<text x="45.7" y="55.9">nRST</text>
<text x="99.1" y="59.7">PH_RELAY</text>
<text x="99.1" y="57.1">M_RELAY</text>
<text x="220.8" y="59.7">PIEZO_B</text>
<text x="99.1" y="62.2">TRIAC</text>
<text x="99.1" y="64.8">OLED_SCLK</text>
<text x="99.1" y="69.8">OLED_MOSI</text>
<text x="168.8" y="67.3">USB_DM</text>
<text x="169.2" y="69.8">USB_DP</text>
<text x="99.1" y="72.4">OLED_CS</text>
<text x="99.1" y="74.9">OLED_RST</text>
<text x="51.8" y="82.5">THERMO</text>
<text x="99.1" y="87.6">WIFI_RST</text>
<text x="50.6" y="90.2">CURRENT</text>
<text x="51.9" y="92.7">PIEZO_A</text>
<text x="51.9" y="95.2">PIEZO_B</text>
<text x="99.1" y="92.7">ENC_RED</text>
<text x="99.1" y="95.2">ENC_GRN</text>
<text x="99.1" y="90.2">ENC_SW</text>
<text x="117.1" y="92.7">WIFI_GP0</text>
<text x="118.4" y="90.2">WIFI_RX</text>
<text x="152.4" y="92.7">WIFI_RST</text>
<text x="53.8" y="97.8">ENC_A</text>
<text x="53.8" y="100.3">ENC_B</text>
<text x="99.1" y="97.8">ENC_BLU</text>
<text x="152.4" y="97.8">WIFI_TX</text>
<text x="173.8" y="99.1">CURRENT</text>
<text x="204.5" y="99.1">PH_RELAY</text>
<text x="204.5" y="101.6">TRIAC</text>
<text x="204.5" y="96.5">M_RELAY</text>
<text x="245.2" y="124.5">OLED_RST</text>
<text x="245.8" y="127">OLED_D/C</text>
<text x="246.5" y="134.6">OLED_CS</text>
<text x="243.7" y="139.7">OLED_SCLK</text>
<text x="244" y="142.2">OLED_MOSI</text>
<text x="105.4" y="163.8">THERMO</text>
</g>
<g font-size="2.1" fill="#0000c2">
<text x="233.7" y="88.3">Set BS1=BS2=0 for SPI</text>
<text x="233.7" y="90.4">(solder jumpers on OLED PCB)</text>
<text x="175.3" y="115.4">+5V from USB here so can</text>
<text x="175.3" y="117.5">be shorted to VCC for development,</text>
<text x="175.3" y="119.6">leave NC on power board</text>
</g>
<g font-size="2.1" fill="#840000">
<text x="153.1" y="141">7</text>
<text x="153.1" y="143.5">8</text>
<text x="168.3" y="141">1</text>
<text x="168.3" y="143.5">2</text>
<text x="153.1" y="148.6">4</text>
<text x="153.1" y="146">6</text>
<text x="168.3" y="146">3</text>
<text x="168.3" y="148.6">5</text>
<text x="56.6" y="157.5">4</text>
<text x="56.6" y="161.3">8</text>
<text x="67.1" y="157" transform="rotate(-90 67.1 157)">7</text>
<text x="76.5" y="161.3">5</text>
<text x="56.6" y="166.4">1</text>
<text x="82" y="163.8">6</text>
<text x="56.6" y="170.2">2</text>
<text x="67.1" y="172.3" transform="rotate(-90 67.1 172.3)">3</text>
<text x="178" y="184">Sheet: /</text>
<text x="178" y="186.7">File: control.sch</text>
<text x="178" y="196.9">KiCad E.D.A. kicad 0.201503020946+546521ubuntu14.04.1-product</text>
<text x="178" y="194.1">Size: A4</text>
<text x="200" y="194.1">Date: Mon 02 Feb 2015</text>
<text x="263" y="194.1">Rev: 1</text>
<text x="263" y="196.9">Id: 1/1</text>
</g>
<g font-size="1.8" fill="#840000">
<text x="35" y="11.9">1</text>
<text x="85" y="11.9">2</text>
<text x="135" y="11.9">3</text>
<text x="185" y="11.9">4</text>
<text x="235" y="11.9">5</text>
<text x="285" y="11.9">6</text>
<text x="48.4" y="25.9">2</text>
<text x="59.8" y="25.9">1</text>
<text x="124" y="27.9">1</text>
<text x="145.6" y="27.9">2</text>
<text x="177.3" y="29.2">1</text>
<text x="196.2" y="29.2">A</text>
<text x="10.4" y="35.9">A</text>
<text x="64.3" y="34.3">1</text>
<text x="94.3" y="34.3">29</text>
<text x="124" y="30.5">3</text>
<text x="124" y="33">5</text>
<text x="124" y="35.6">7</text>
<text x="145.6" y="30.5">4</text>
<text x="145.6" y="33">6</text>
<text x="145.6" y="35.6">8</text>
<text x="177.3" y="31.7">2</text>
<text x="177.3" y="34.3">4</text>
<text x="196.2" y="34.3">B</text>
<text x="196.2" y="31.7">C</text>
<text x="248.4" y="33">2</text>
<text x="255" y="33.8" transform="rotate(-90 255 33.8)">8</text>
<text x="258.6" y="35.6">1</text>
<text x="285.4" y="35.9">A</text>
<text x="63.8" y="39.4">24</text>
<text x="63.8" y="41.9">36</text>
<text x="63.8" y="36.8">48</text>
<text x="94.3" y="36.8">30</text>
<text x="94.3" y="39.4">31</text>
<text x="94.3" y="41.9">32</text>
<text x="124" y="38.1">9</text>
<text x="145.1" y="38.1">10</text>
<text x="177.3" y="36.8">3</text>
<text x="177.3" y="39.4">5</text>
<text x="248.4" y="38.1">3</text>
<text x="255" y="38.8" transform="rotate(-90 255 38.8)">4</text>
<text x="63.8" y="47">47</text>
<text x="64.3" y="44.4">9</text>
<text x="94.3" y="44.4">33</text>
<text x="94.3" y="47">34</text>
<text x="63.8" y="49.5">23</text>
<text x="63.8" y="52.1">35</text>
<text x="94.3" y="49.5">37</text>
<text x="94.3" y="52.1">38</text>
<text x="64.3" y="59.7">7</text>
<text x="64.3" y="54.6">8</text>
<text x="94.3" y="57.1">18</text>
<text x="94.3" y="59.7">19</text>
<text x="248.4" y="59.7">6</text>
<text x="63.8" y="62.2">44</text>
<text x="94.3" y="62.2">20</text>
<text x="94.3" y="64.8">39</text>
<text x="181.1" y="64.8">1</text>
<text x="204" y="64.8">6</text>
<text x="248.4" y="64.8">5</text>
<text x="258.6" y="62.2">7</text>
<text x="64.3" y="67.3">2</text>
<text x="64.3" y="69.8">3</text>
<text x="94.3" y="67.3">40</text>
<text x="94.3" y="69.8">41</text>
<text x="181.1" y="67.3">2</text>
<text x="181.1" y="69.8">3</text>
<text x="204" y="67.3">7</text>
<text x="64.3" y="72.4">4</text>
<text x="64.3" y="74.9">5</text>
<text x="64.3" y="77.5">6</text>
<text x="94.3" y="72.4">42</text>
<text x="94.3" y="74.9">43</text>
<text x="181.1" y="72.4">4</text>
<text x="181.1" y="74.9">5</text>
<text x="204" y="72.4">8</text>
<text x="204" y="74.9">9</text>
<text x="63.8" y="82.5">10</text>
<text x="94.3" y="80">45</text>
<text x="94.3" y="82.5">46</text>
<text x="10.4" y="85.9">B</text>
<text x="63.8" y="85.1">11</text>
<text x="63.8" y="87.6">12</text>
<text x="94.3" y="85.1">21</text>
<text x="94.3" y="87.6">22</text>
<text x="285.4" y="85.9">B</text>
<text x="63.8" y="90.2">13</text>
<text x="63.8" y="92.7">14</text>
<text x="63.8" y="95.2">15</text>
<text x="94.3" y="90.2">25</text>
<text x="94.3" y="92.7">26</text>
<text x="94.3" y="95.2">27</text>
<text x="130.3" y="90.2">1</text>
<text x="130.3" y="92.7">2</text>
<text x="130.3" y="95.2">3</text>
<text x="148.1" y="95.2">6</text>
<text x="148.1" y="92.7">7</text>
<text x="63.8" y="97.8">16</text>
<text x="63.8" y="100.3">17</text>
<text x="94.3" y="97.8">28</text>
<text x="130.3" y="97.8">4</text>
<text x="148.1" y="97.8">5</text>
<text x="189.4" y="96.5">1</text>
<text x="189.4" y="99.1">3</text>
<text x="189.4" y="101.6">5</text>
<text x="198.3" y="96.5">2</text>
<text x="198.3" y="99.1">4</text>
<text x="198.3" y="101.6">6</text>
<text x="258.6" y="101.6">2</text>
<text x="189.4" y="104.1">7</text>
<text x="198.3" y="104.1">8</text>
<text x="258.1" y="106.7">20</text>
<text x="258.6" y="104.1">1</text>
<text x="258.1" y="111.8">19</text>
<text x="258.6" y="109.2">3</text>
<text x="258.1" y="116.8">17</text>
<text x="258.1" y="119.4">18</text>
<text x="258.1" y="124.5">16</text>
<text x="258.6" y="127">4</text>
<text x="258.6" y="129.5">5</text>
<text x="10.4" y="135.9">C</text>
<text x="258.1" y="134.6">15</text>
<text x="258.6" y="132.1">6</text>
<text x="285.4" y="135.9">C</text>
<text x="258.6" y="139.7">7</text>
<text x="258.6" y="142.2">8</text>
<text x="258.1" y="147.3">10</text>
<text x="258.1" y="149.9">11</text>
<text x="258.6" y="144.8">9</text>
<text x="258.1" y="152.4">12</text>
<text x="258.1" y="154.9">13</text>
<text x="258.1" y="157.5">14</text>
<text x="19.2" y="165.1">1</text>
<text x="19.2" y="162.6">2</text>
<text x="10.4" y="185.9">D</text>
<text x="285.4" y="185.9">D</text>
<text x="35" y="199.9">1</text>
<text x="85" y="199.9">2</text>
<text x="135" y="199.9">3</text>
<text x="185" y="199.9">4</text>
<text x="235" y="199.9">5</text>
<text x="285" y="199.9">6</text>
</g>
<g font-size="1.8" fill="#008484">
<text x="50.4" y="20.3">BATTERY</text>
<text x="200.1" y="23.3" transform="rotate(-90 200.1 23.3)">10k</text>
<text x="202" y="23" transform="rotate(-90 202 23)">R2</text>
<text x="211.4" y="24" transform="rotate(-90 211.4 24)">100n</text>
<text x="251.3" y="21.3">15k</text>
<text x="251.6" y="23.2">R1</text>
<text x="272" y="23.7">C26</text>
<text x="48.6" y="24.1">-</text>
<text x="59.8" y="24.1">+</text>
<text x="126.7" y="28.8">VTref</text>
<text x="133.6" y="28.8">SWDIO/TMS</text>
<text x="206.3" y="24.3" transform="rotate(-90 206.3 24.3)">C1</text>
<text x="272.2" y="28.7">100n</text>
<text x="52.9" y="30.2">BT1</text>
<text x="67.1" y="35.2">VBAT</text>
<text x="89.5" y="35.2">PA8</text>
<text x="126.7" y="31.4">GND SWDCLK/TCK</text>
<text x="126.7" y="33.9">GND</text>
<text x="135.3" y="33.9">SWO/TDO</text>
<text x="180.1" y="30.1">RED</text>
<text x="180.1" y="32.6">GREEN</text>
<text x="180.1" y="35.2">BLUE</text>
<text x="193.3" y="30.1">A</text>
<text x="193.3" y="35.2">B</text>
<text x="193.3" y="32.6">C</text>
<text x="237.3" y="34">10k</text>
<text x="237.6" y="35.9">R3</text>
<text x="26.8" y="38.9">C3</text>
<text x="31.9" y="38.9">C4</text>
<text x="37" y="38.9">C5</text>
<text x="42" y="38.9">C6</text>
<text x="47.1" y="38.9">C7</text>
<text x="52.2" y="38.9">C8</text>
<text x="57.3" y="38.9">C9</text>
<text x="67.1" y="40.3">VDD</text>
<text x="67.1" y="37.7">VDD</text>
<text x="88.5" y="40.3">PA10</text>
<text x="89.5" y="37.7">PA9</text>
<text x="126.7" y="36.4">KEY</text>
<text x="126.7" y="39">GND</text>
<text x="136.8" y="39">nRESET</text>
<text x="140.9" y="36.4">TDI</text>
<text x="180.1" y="37.7">SWITCH</text>
<text x="180.1" y="40.3">ANODE</text>
<text x="211.5" y="40.7" transform="rotate(-90 211.5 40.7)">C2</text>
<text x="266.3" y="40.2">SP1</text>
<text x="27" y="44">10µ</text>
<text x="32.1" y="44">10µ</text>
<text x="37.1" y="44">1µ</text>
<text x="42.3" y="44">100n</text>
<text x="47.4" y="44">100n</text>
<text x="52.5" y="44">100n</text>
<text x="57.4" y="44">10n</text>
<text x="67.1" y="45.3">VDDA</text>
<text x="67.1" y="42.8">VDDIO2</text>
<text x="67.1" y="47.9">VSS</text>
<text x="88.5" y="42.8">PA11</text>
<text x="88.5" y="45.3">PA12</text>
<text x="88.5" y="47.9">PA13</text>
<text x="198.1" y="43.3" transform="rotate(-90 198.1 43.3)">R4</text>
<text x="199.9" y="43.7" transform="rotate(-90 199.9 43.7)">10k</text>
<text x="206.5" y="42.7" transform="rotate(-90 206.5 42.7)">100n</text>
<text x="67.1" y="50.4">VSS</text>
<text x="67.1" y="53">VSS</text>
<text x="88.5" y="50.4">PA14</text>
<text x="88.5" y="53">PA15</text>
<text x="251.3" y="53.1">15k</text>
<text x="263.7" y="52.9">SPEAKER</text>
<text x="67.1" y="55.5">VSSA</text>
<text x="89.5" y="58">PB0</text>
<text x="251.6" y="54.9">R5</text>
<text x="23.4" y="61" transform="rotate(-90 23.4 61)">C11</text>
<text x="28.5" y="60.9" transform="rotate(-90 28.5 60.9)">15p</text>
<text x="47.7" y="65.6" transform="rotate(-90 47.7 65.6)">100n</text>
<text x="52.8" y="64.7" transform="rotate(-90 52.8 64.7)">C10</text>
<text x="67.1" y="60.6">NRST</text>
<text x="67.1" y="63.1">BOOT0</text>
<text x="89.5" y="63.1">PB2</text>
<text x="89.5" y="60.6">PB1</text>
<text x="89.5" y="65.7">PB3</text>
<text x="183" y="61.8">CON1</text>
<text x="184.1" y="65.7">VBUS</text>
<text x="195.1" y="65.7">SHELL1</text>
<text x="237.3" y="60.7">10k</text>
<text x="237.6" y="62.5">R6</text>
<text x="67.1" y="68.2">PC13</text>
<text x="67.1" y="70.7">PC14-OSC32_IN</text>
<text x="89.5" y="68.2">PB4</text>
<text x="89.5" y="70.7">PB5</text>
<text x="184.1" y="70.7">D+</text>
<text x="195.1" y="68.2">SHELL2</text>
<text x="32.5" y="74.3" transform="rotate(-90 32.5 74.3)">32k768</text>
<text x="40.1" y="72.4" transform="rotate(-90 40.1 72.4)">X1</text>
<text x="67.1" y="73.3">PC15-OSC32_OUT</text>
<text x="67.1" y="75.8">PF0-OSC_IN</text>
<text x="89.5" y="73.3">PB6</text>
<text x="89.5" y="75.8">PB7</text>
<text x="184.1" y="73.3">ID</text>
<text x="184.1" y="75.8">GND</text>
<text x="195.1" y="73.3">SHELL3</text>
<text x="195.1" y="75.8">SHELL4</text>
<text x="23.4" y="78.8" transform="rotate(-90 23.4 78.8)">C12</text>
<text x="28.5" y="78.7" transform="rotate(-90 28.5 78.7)">15p</text>
<text x="67.1" y="78.4">PF1-OSC_OUT</text>
<text x="67.1" y="83.4">PA0</text>
<text x="89.5" y="80.9">PB8</text>
<text x="89.5" y="83.4">PB9</text>
<text x="183.2" y="79.5">USB-MICRO-B</text>
<text x="45.7" y="89" transform="rotate(-90 45.7 89)">R7</text>
<text x="47.5" y="89.4" transform="rotate(-90 47.5 89.4)">100</text>
<text x="67.1" y="86">PA1</text>
<text x="67.1" y="88.5">PA2</text>
<text x="88.5" y="86">PB10</text>
<text x="88.5" y="88.5">PB11</text>
<text x="35.8" y="94.9">8MHz</text>
<text x="67.1" y="91.1">PA3</text>
<text x="67.1" y="93.6">PA4</text>
<text x="88.5" y="91.1">PB12</text>
<text x="88.5" y="93.6">PB13</text>
<text x="133.1" y="91.1">RX</text>
<text x="133.1" y="93.6">GPIO0</text>
<text x="140.4" y="93.6">RESET</text>
<text x="142.6" y="91.1">VCC</text>
<text x="148.1" y="90.2">8</text>
<text x="193.2" y="94.8">P2</text>
<text x="67.1" y="96.1">PA5</text>
<text x="67.1" y="98.7">PA6</text>
<text x="67.1" y="101.2">PA7</text>
<text x="88.5" y="96.1">PB14</text>
<text x="88.5" y="98.7">PB15</text>
<text x="133.1" y="96.1">GPIO2</text>
<text x="133.1" y="98.7">GND</text>
<text x="140.3" y="96.1">CH_PD</text>
<text x="144" y="98.7">TX</text>
<text x="30.7" y="106.2">C14</text>
<text x="37" y="102.6">X2</text>
<text x="48.5" y="106.2">C15</text>
<text x="188.7" y="107.5">CONN_02X04</text>
<text x="246.6" y="102.4">C13</text>
<text x="246.8" y="107.5">100n</text>
<text x="261.4" y="105">Vss</text>
<text x="261.4" y="102.5">Vdd</text>
<text x="261.4" y="107.6">GND</text>
<text x="30.7" y="111.3">15p</text>
<text x="48.5" y="111.3">15p</text>
<text x="261.4" y="110.1">V0</text>
<text x="261.4" y="112.6">NC</text>
<text x="261.4" y="117.7">NC</text>
<text x="261.4" y="125.3">RESET</text>
<text x="261.4" y="120.3">NC</text>
<text x="261.4" y="127.9">D/C</text>
<text x="261.4" y="130.4">R/W</text>
<text x="261.4" y="133">E</text>
<text x="261.4" y="135.5">CS</text>
<text x="261.4" y="140.6">DB0</text>
<text x="261.4" y="143.1">DB1</text>
<text x="44.7" y="149.4">C22</text>
<text x="73.9" y="144.3">C16</text>
<text x="74" y="149.4">100n</text>
<text x="81.5" y="144.3">C17</text>
<text x="81.6" y="149.4">10µ</text>
<text x="146.3" y="145.6">C18</text>
<text x="178" y="145.6">C19</text>
<text x="184.4" y="145.6">C20</text>
<text x="190.7" y="145.6">C21</text>
<text x="261.4" y="145.7">DB2</text>
<text x="261.4" y="148.2">DB3</text>
<text x="44.8" y="154.5">100n</text>
<text x="146.4" y="150.7">2µ2</text>
<text x="178" y="150.7">1n</text>
<text x="184.5" y="150.7">2µ2</text>
<text x="190.9" y="150.7">10µ</text>
<text x="261.4" y="150.7">DB4</text>
<text x="261.4" y="153.3">DB5</text>
<text x="261.4" y="155.8">DB6</text>
<text x="261.4" y="158.4">DB7</text>
<text x="29.4" y="164.1">R8</text>
<text x="29.5" y="162.3">1k</text>
<text x="29.5" y="167.4">1k</text>
<text x="44.7" y="162.1">C23</text>
<text x="44.7" y="167.2">1µ</text>
<text x="76.5" y="164.7">OUT</text>
<text x="92.5" y="164.8">10k</text>
<text x="92.9" y="166.7">R9</text>
<text x="14.7" y="169.7" transform="rotate(-90 14.7 169.7)">CONN_01X02</text>
<text x="15.4" y="168.6">P3</text>
<text x="28.9" y="169.2">R10</text>
<text x="104.4" y="168.4">C24</text>
<text x="104.4" y="173.5">1µ</text>
<text x="44.7" y="174.8">C25</text>
<text x="44.8" y="179.9">100n</text>
<text x="50.7" y="179.7" transform="rotate(-90 50.7 179.7)">R11</text>
<text x="52.6" y="179.3" transform="rotate(-90 52.6 179.3)">1M</text>
</g>
<g font-size="1.4" fill="#008484">
<text x="265" y="43.2">1</text>
<text x="265" y="48.3">2</text>
<text x="59.4" y="158.2">NC</text>
<text x="69.6" y="162">SENSE</text>
<text x="59.4" y="170.9">REF</text>
</g>
<g font-size="1.1" fill="#008484">
<text x="68.5" y="28.6" transform="rotate(-90 68.5 28.6)">PWR_FLAG</text>
<text x="171" y="59.5">PWR_FLAG</text>
<text x="183.7" y="91.3">PWR_FLAG</text>
<text x="200.2" y="110.6">PWR_FLAG</text>
</g>
</svg>
